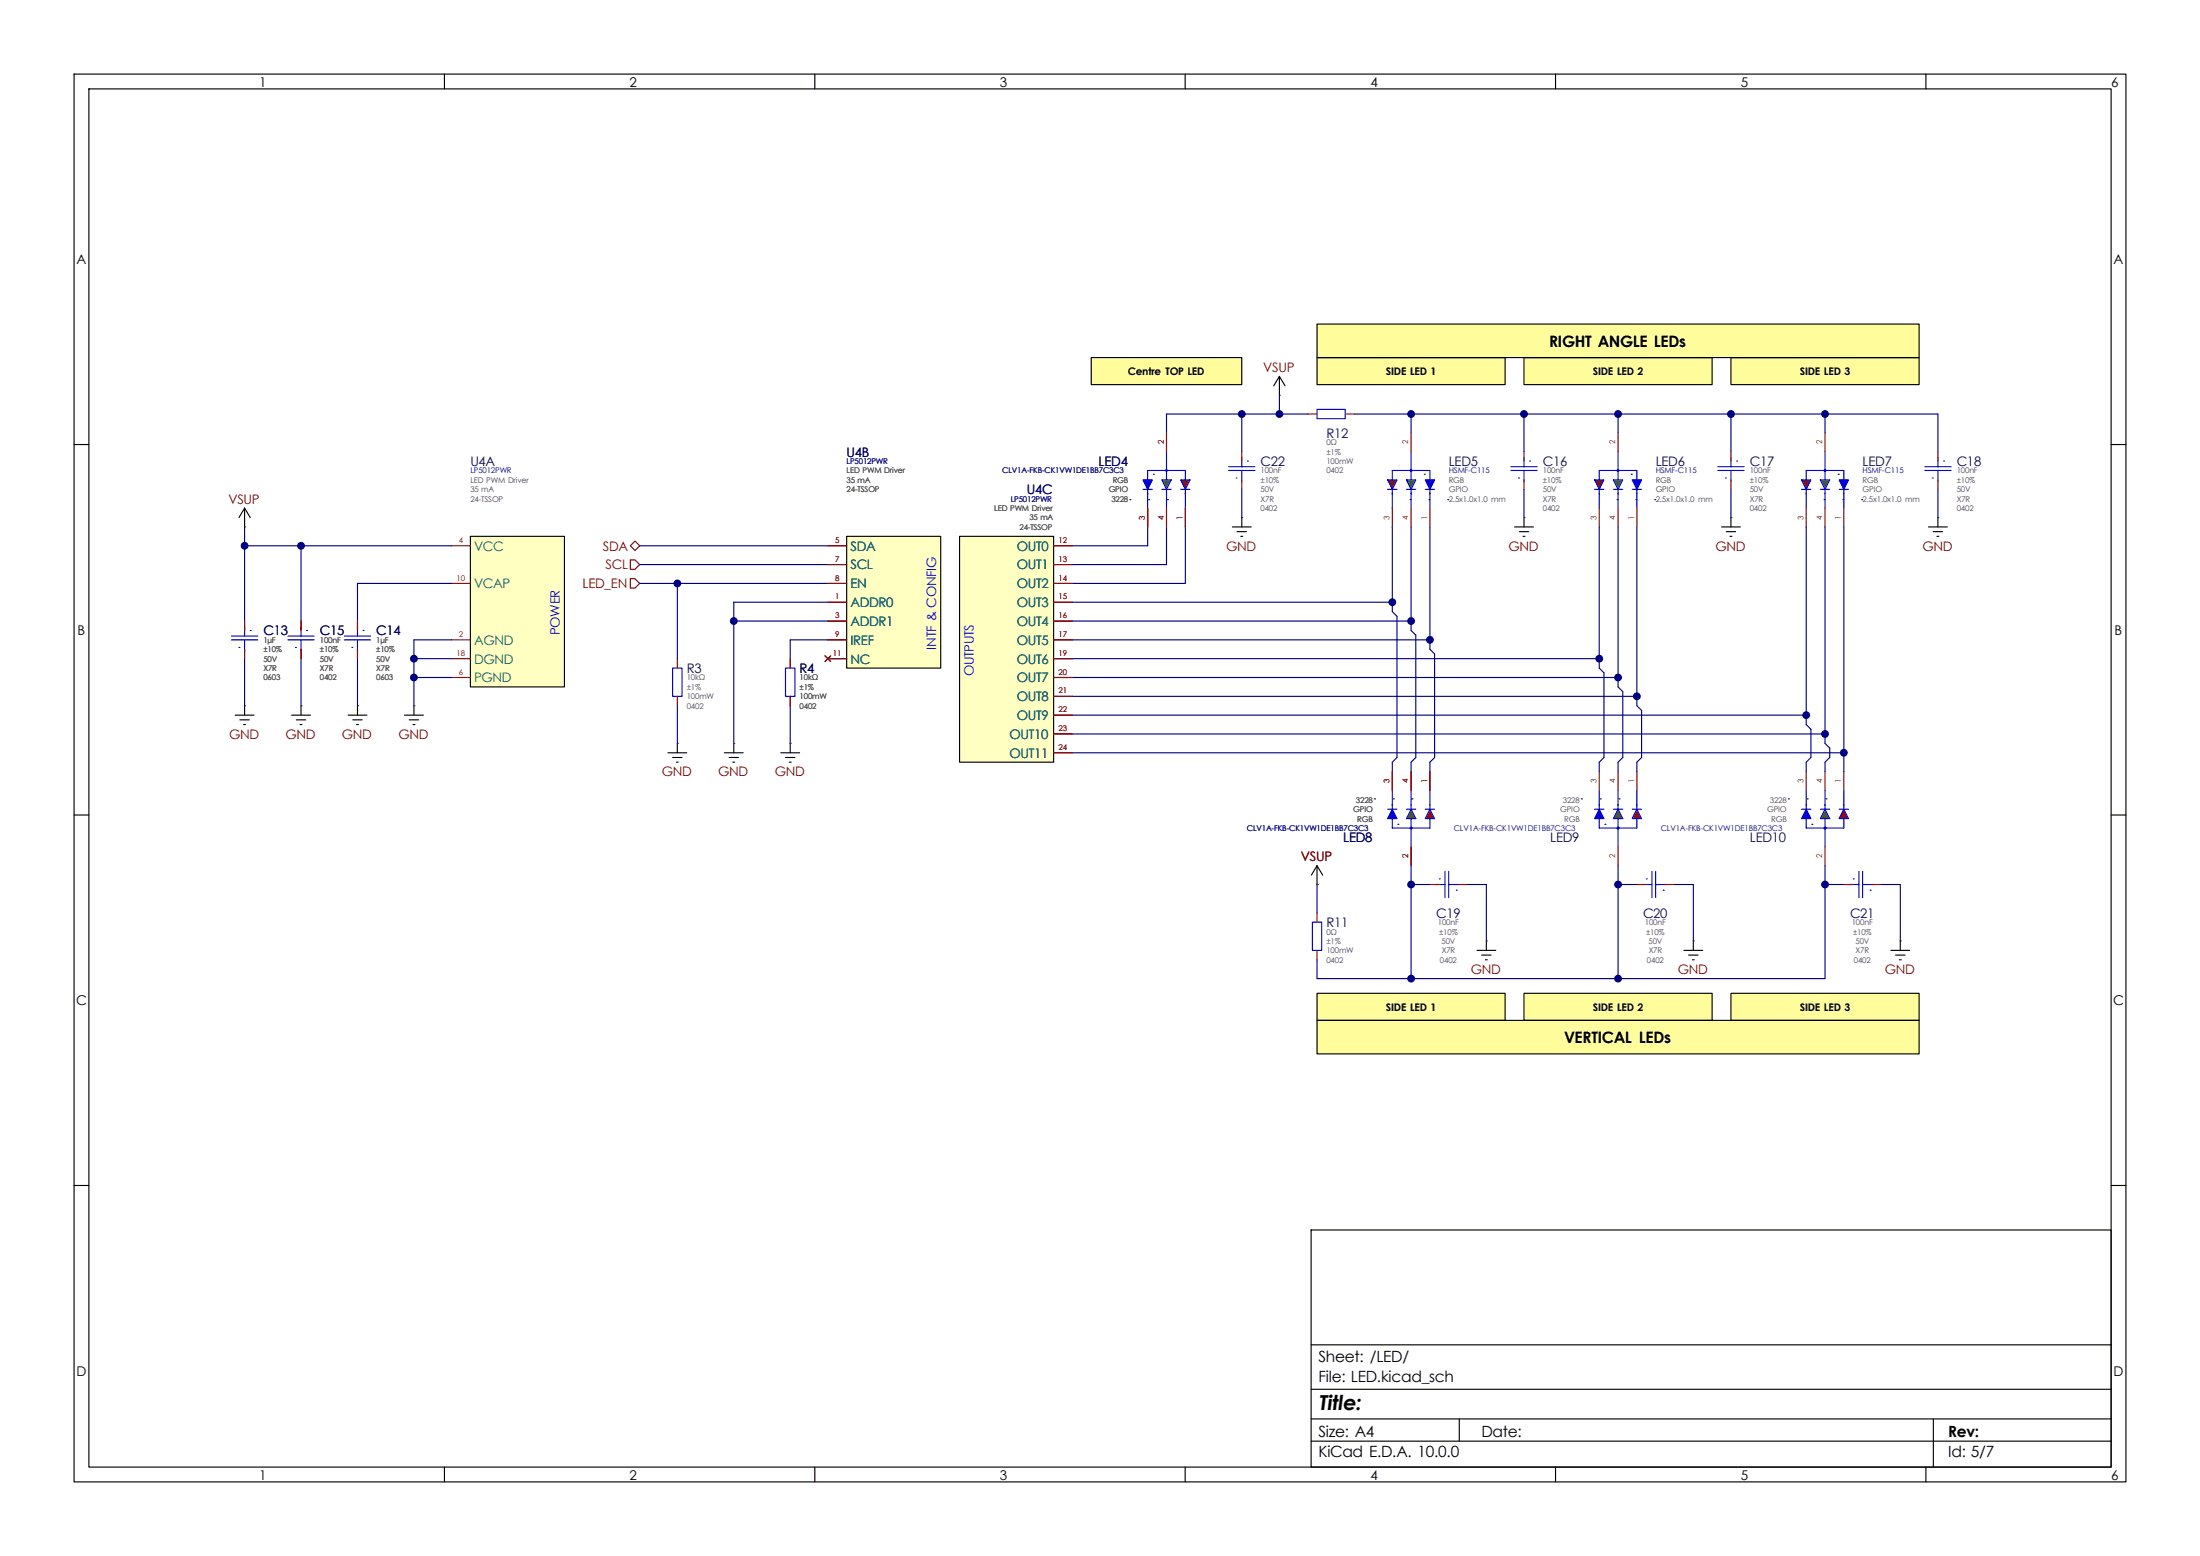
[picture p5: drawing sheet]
<svg xmlns="http://www.w3.org/2000/svg" width="297mm" height="210mm" viewBox="0 0 297 210" stroke-linecap="round" stroke-linejoin="round" font-family="sans-serif">
<path d="M0 0h297v210h-297z" fill="#fff" stroke="#fff" stroke-width=".14"/>
<g fill="none" stroke="#000" stroke-width=".15">
<path d="M10 10h277v190h-277zM12 12h273v186h-273zM60 10v2M110 10v2M160 10v2M210 10v2M260 10v2M10 60h2M285 60h2M10 110h2M285 110h2M10 160h2"/>
<path d="M177 166h108v32h-108zM285 160h2M60 198v2M110 198v2M160 198v2M177 194.5h108M177 191.5h108M177 187.5h108M177 181.5h108M197 191.5v3M210 198v2M260 198v2"/>
<path d="M261 191.5v6.5"/>
</g>
<g fill="#fffc9c">
<path d="M205.7 134.1h25.4v3.6h-25.4z"/>
<path d="M233.7 134.1h25.4v3.6h-25.4z"/>
<path d="M177.8 134.1h25.4v3.6h-25.4z"/>
<path d="M177.8 137.7h81.3v4.5h-81.3z"/>
<path d="M147.3 48.3h20.3v3.6h-20.3z"/>
<path d="M233.7 48.3h25.4v3.6h-25.4z"/>
<path d="M205.7 48.3h25.4v3.6h-25.4z"/>
<path d="M177.8 43.7h81.3v4.6h-81.3z"/>
<path d="M177.8 48.3h25.4v3.6h-25.4z"/>
</g>
<path d="M187.3 64.8h1.3l-.6 1.2z" fill="#c20000"/>
<path d="M189.9 64.8h1.2l-.6 1.2z" fill="#00c200"/>
<g fill="none" stroke="#00f" stroke-width=".15">
<path d="M187.3 64.8h1.3l-.6 1.2zM187.3 66h1.3M188 64.8v-1.3h5v1.3M188 65.9v2.7M189.9 64.8h1.2l-.6 1.2zM189.9 66h1.2M190.5 61v3.8M190.5 65.9v2.7M192.4 66h1.3M193 65.9v2.7"/>
<circle cx="190.5" cy="63.5" r=".13"/>
</g>
<path d="M190.4 67.4h.1M192.3 64h.1M192.9 67.4h.1M195.5 67.4h.1" fill="none" stroke="#000" stroke-width=".15"/>
<path d="M192.4 64.8h1.3l-.7 1.2z" fill="#00f" stroke="#00f" stroke-width=".15"/>
<path d="M190.5 58.4v2.6M188 68.6v2.5M190.5 68.6v2.5M193 68.6v2.5" fill="none" stroke="#840000" stroke-width=".15"/>
<path d="M215.3 64.8h1.2l-.6 1.2z" fill="#c20000"/>
<path d="M217.8 64.8h1.3l-.7 1.2z" fill="#00c200"/>
<g fill="none" stroke="#00f" stroke-width=".15">
<path d="M215.3 64.8h1.2l-.6 1.2zM215.3 66h1.2M215.9 64.8v-1.3h5.1v1.3M215.9 65.9v2.7M217.8 64.8h1.3l-.7 1.2zM217.8 66h1.3M218.4 61v3.8M218.4 65.9v2.7M220.3 66h1.3M221 65.9v2.7"/>
<circle cx="218.4" cy="63.5" r=".13"/>
</g>
<path d="M218.3 67.4h.1M220.2 64h.1M220.9 67.4h.1M223.4 67.4h.1M232.4 71.1h2.5M233 71.8h1.3M233.6 72.4h.2M233.7 69.9v1.2M227.3 128.3h2.6M228 128.9h1.2M228.5 129.5h.2M228.6 127v1.3" fill="none" stroke="#000" stroke-width=".15"/>
<path d="M220.3 64.8h1.3l-.6 1.2z" fill="#00f" stroke="#00f" stroke-width=".15"/>
<path d="M218.4 58.4v2.6M215.9 68.6v2.5M218.4 68.6v2.5M221 68.6v2.5M233.7 69.9h.1M228.6 127h.1" fill="none" stroke="#840000" stroke-width=".15"/>
<path d="M243.2 64.8h1.3l-.7 1.2z" fill="#c20000"/>
<path d="M245.7 64.8h1.3l-.6 1.2z" fill="#00c200"/>
<g fill="none" stroke="#00f" stroke-width=".15">
<path d="M243.2 64.8h1.3l-.7 1.2zM243.2 66h1.3M243.8 64.8v-1.3h5.1v1.3M243.8 65.9v2.7M245.7 64.8h1.3l-.6 1.2zM245.7 66h1.3M246.4 61v3.8M246.4 65.9v2.7M248.3 66h1.3M248.9 65.9v2.7"/>
<circle cx="246.4" cy="63.5" r=".13"/>
</g>
<path d="M246.3 67.4h.1M248.2 64h.1M248.8 67.4h.1M251.3 67.4h.1" fill="none" stroke="#000" stroke-width=".15"/>
<path d="M248.3 64.8h1.3l-.7 1.2z" fill="#00f" stroke="#00f" stroke-width=".15"/>
<path d="M246.4 58.4v2.6M243.8 68.6v2.5M246.4 68.6v2.5M248.9 68.6v2.5" fill="none" stroke="#840000" stroke-width=".15"/>
<path d="M177.2 124.5h1.2v3.8h-1.2z" fill="#fff"/>
<g fill="none" stroke="#00f" stroke-width=".15">
<path d="M231.9 63h3.6M231.9 63.5h3.6M232.9 64.5h.1M233.7 61.7v1.3M233.7 63.5v1.5M234.4 62.2h.1M193.8 119.4h1.3M194.3 118.6h.1M195.1 117.6v3.6M195.6 117.6v3.6M195.6 119.4h1.5M177.2 124.5h1.2v3.8h-1.2z"/>
<path d="M196.6 120.1h.1"/>
</g>
<path d="M167.6 69.9h.1M233.7 61v1.2M233.7 64.8v1.2M177.8 119.4h.1M193 119.4h1.3M196.8 119.4h1.3M177.8 123.2v1.3M177.8 128.3v1.2M200.7 127h.1" fill="none" stroke="#840000" stroke-width=".15"/>
<path d="M166.4 71.1h2.5M167 71.8h1.3M167.5 72.4h.3M167.6 69.9v1.2M177.8 116.8l-.8 1.3M177.8 116.8l.8 1.3M177.8 116.8v2.6M199.4 128.3h2.5M200 128.9h1.3M200.5 129.5h.3M200.7 127v1.3" fill="none" stroke="#000" stroke-width=".15"/>
<path d="M248.9 109.2l.7 1.3h-1.3z" fill="#c20000"/>
<path d="M246.4 109.2l.6 1.3h-1.3z" fill="#00c200"/>
<g fill="none" stroke="#00f" stroke-width=".15">
<path d="M243.2 109.2h1.3M243.8 110.5v1.3h5.1v-1.3M243.8 106.7v2.6M245.7 109.2h1.3M246.4 109.2l.6 1.3h-1.3zM246.4 106.7v2.6M246.4 110.5v3.8M248.3 109.2h1.3M248.9 109.2l.7 1.3h-1.3zM248.9 106.7v2.6"/>
<circle cx="246.4" cy="111.8" r=".13"/>
</g>
<path d="M241.4 107.8h.1M244 107.8h.1M244.6 111.3h.1M246.5 107.8h.1" fill="none" stroke="#000" stroke-width=".15"/>
<path d="M243.8 109.2l.7 1.3h-1.3z" fill="#00f" stroke="#00f" stroke-width=".15"/>
<path d="M243.8 104.1v2.6M246.4 104.1v2.6M246.4 114.3v2.5M248.9 104.1v2.6" fill="none" stroke="#840000" stroke-width=".15"/>
<path d="M106 90.2h1.3v3.8h-1.3z" fill="#fff"/>
<path d="M106 90.2h1.3v3.8h-1.3z" fill="none" stroke="#00f" stroke-width=".15"/>
<path d="M106.7 88.9v1.3M106.7 94v1.3" fill="none" stroke="#840000" stroke-width=".15"/>
<path d="M129.5 72.4h12.7v30.5h-12.7z" fill="#ffffc2"/>
<path d="M129.5 72.4h12.7v30.5h-12.7z" fill="none" stroke="#000" stroke-width=".15"/>
<path d="M142.2 73.7h2.6M142.2 76.2h2.6M142.2 78.7h2.6M142.2 81.3h2.6M142.2 83.8h2.6M142.2 86.4h2.6M142.2 88.9h2.6M142.2 91.4h2.6M142.2 94h2.6M142.2 96.5h2.6M142.2 99.1h2.6M142.2 101.6h2.6" fill="none" stroke="#840000" stroke-width=".15"/>
<path d="M114.3 72.4h12.7v17.8h-12.7z" fill="#ffffc2"/>
<path d="M114.3 72.4h12.7v17.8h-12.7z" fill="none" stroke="#000" stroke-width=".15"/>
<path d="M111.8 73.7h2.5M111.8 76.2h2.5M111.8 78.7h2.5M111.4 88.5l.7 .8M111.8 81.3h2.5M111.8 83.8h2.5M111.8 86.4h2.5M111.8 88.9h2.5M112.1 88.5l-.7 .8" fill="none" stroke="#840000" stroke-width=".15"/>
<path d="M193 109.2l.7 1.3h-1.3z" fill="#c20000"/>
<path d="M190.5 109.2l.6 1.3h-1.2z" fill="#00c200"/>
<g fill="none" stroke="#00f" stroke-width=".15">
<path d="M187.3 109.2h1.3M188 110.5v1.3h5v-1.3M188 106.7v2.6M189.9 109.2h1.2M190.5 109.2l.6 1.3h-1.2zM190.5 106.7v2.6M190.5 110.5v3.8M192.4 109.2h1.3M193 109.2l.7 1.3h-1.3zM193 106.7v2.6M249.7 119.4h1.3M250.2 118.6h.1"/>
<path d="M251 117.6v3.6M251.5 117.6v3.6M251.5 119.4h1.5M252.5 120.1h.1"/>
<circle cx="190.5" cy="111.8" r=".13"/>
</g>
<g fill="none" stroke="#000" stroke-width=".15">
<path d="M90.2 101.6h2.5M90.8 102.2h1.3M91.3 102.9h.3M91.4 100.3v1.3M97.8 101.6h2.5M98.4 102.2h1.3M98.9 102.9h.3M99.1 100.3v1.3M105.4 101.6h2.5M106 102.2h1.3M106.6 102.9h.2M106.7 100.3v1.3"/>
<path d="M185.5 107.8h.1M188.1 107.8h.1M188.7 111.3h.1M190.6 107.8h.1"/>
</g>
<path d="M188 109.2l.6 1.3h-1.3z" fill="#00f" stroke="#00f" stroke-width=".15"/>
<path d="M91.4 100.3h.1M99.1 100.3h.1M106.7 100.3h.1M188 104.1v2.6M190.5 104.1v2.6M190.5 114.3v2.5M193 104.1v2.6M248.9 119.4h1.3M252.7 119.4h1.3" fill="none" stroke="#840000" stroke-width=".15"/>
<path d="M90.8 90.2h1.3v3.8h-1.3z" fill="#fff"/>
<path d="M90.8 90.2h1.3v3.8h-1.3z" fill="none" stroke="#00f" stroke-width=".15"/>
<path d="M91.4 88.9v1.3M91.4 94v1.3" fill="none" stroke="#840000" stroke-width=".15"/>
<path d="M221 109.2l.6 1.3h-1.3z" fill="#c20000"/>
<path d="M218.4 109.2l.7 1.3h-1.3z" fill="#00c200"/>
<g fill="none" stroke="#00f" stroke-width=".15">
<path d="M259.8 63h3.6M259.8 63.5h3.6M260.9 64.5h.1M261.6 61.7v1.3M261.6 63.5v1.5M262.4 62.2h.1M215.3 109.2h1.2M215.9 110.5v1.3h5.1v-1.3M215.9 106.7v2.6M217.8 109.2h1.3M218.4 109.2l.7 1.3h-1.3zM218.4 106.7v2.6"/>
<path d="M218.4 110.5v3.8M220.3 109.2h1.3M221 109.2l.6 1.3h-1.3zM221 106.7v2.6"/>
<circle cx="218.4" cy="111.8" r=".13"/>
</g>
<path d="M260.3 71.1h2.6M261 71.8h1.3M261.5 72.4h.2M261.6 69.9v1.2M213.5 107.8h.1M216 107.8h.1M216.7 111.3h.1M218.6 107.8h.1" fill="none" stroke="#000" stroke-width=".15"/>
<path d="M215.9 109.2l.6 1.3h-1.2z" fill="#00f" stroke="#00f" stroke-width=".15"/>
<path d="M261.6 69.9h.1M261.6 61v1.2M261.6 64.8v1.2M215.9 104.1v2.6M218.4 104.1v2.6M218.4 114.3v2.5M221 104.1v2.6" fill="none" stroke="#840000" stroke-width=".15"/>
<path d="M63.5 72.4h12.7v20.3h-12.7z" fill="#ffffc2"/>
<path d="M172.7 50.8l-.7 1.3M172.7 50.8l.8 1.3M172.7 50.8v2.5M63.5 72.4h12.7v20.3h-12.7zM54.6 96.5h2.5M55.2 97.2h1.3M55.8 97.8h.2M55.9 95.3v1.2M255.3 128.3h2.5M255.9 128.9h1.3M256.4 129.5h.3M256.5 127v1.3" fill="none" stroke="#000" stroke-width=".15"/>
<path d="M172.7 53.3h.1M61 73.7h2.5M61 78.7h2.5M55.9 95.3h.1M61 86.4h2.5M61 91.4h2.5M61 88.9h2.5M256.5 127h.1" fill="none" stroke="#840000" stroke-width=".15"/>
<path d="M159.4 64.8h1.3l-.7 1.2z" fill="#c20000"/>
<path d="M156.8 64.8h1.3l-.6 1.2z" fill="#00c200"/>
<g fill="none" stroke="#00f" stroke-width=".15">
<path d="M154.3 66h1.3M154.9 64.8v-1.3h5.1v1.3M154.9 65.9v2.7M156.8 64.8h1.3l-.6 1.2zM156.8 66h1.3M157.5 61v3.8M157.5 65.9v2.7M159.4 64.8h1.3l-.7 1.2zM159.4 66h1.3M160 65.9v2.7M165.9 63.5h3.5M165.9 63h3.5"/>
<path d="M166.9 64.5h.1M167.6 61.7v1.3M167.6 63.5v1.5M168.4 62.2h.1"/>
<circle cx="157.5" cy="63.5" r=".13"/>
</g>
<path d="M152.5 67.4h.1M155.1 67.4h.1M155.7 64h.1M157.6 67.4h.1" fill="none" stroke="#000" stroke-width=".15"/>
<path d="M154.3 64.8h1.3l-.7 1.2z" fill="#00f" stroke="#00f" stroke-width=".15"/>
<path d="M157.5 58.4v2.6M154.9 68.6v2.5M157.5 68.6v2.5M160 68.6v2.5M167.6 61v1.2M167.6 64.8v1.2" fill="none" stroke="#840000" stroke-width=".15"/>
<path d="M177.8 55.2h3.8v1.3h-3.8z" fill="#fff"/>
<g fill="none" stroke="#00f" stroke-width=".15">
<path d="M177.8 55.2h3.8v1.3h-3.8zM204 63h3.5M204 63.5h3.5M205 64.5h.1M205.7 61.7v1.3M205.7 63.5v1.5M206.5 62.2h.1M31.2 85.9h3.6M31.2 86.4h3.6M32.3 87.4h.1M33 84.6v1.3M33 86.4v1.5"/>
<path d="M33.8 85.1h.1M38.9 85.9h3.5M38.9 86.4h3.5M39.9 87.4h.1M40.6 84.6v1.3M40.6 86.4v1.5M41.4 85.1h.1M46.5 85.9h3.5M46.5 86.4h3.5M47.5 87.4h.1M48.3 84.6v1.3M48.3 86.4v1.5"/>
<path d="M49 85.1h.1M221.7 119.4h1.3M222.2 118.6h.1M223 117.6v3.6M223.5 117.6v3.6M223.5 119.4h1.5M224.5 120.1h.1"/>
</g>
<g fill="none" stroke="#840000" stroke-width=".15">
<path d="M157.5 58.4v2.6M176.5 55.9h1.3M181.6 55.9h1.3M33 71.1h.1M85.1 75.6h.6l.7 .6-.7 .6h-.6zM85.1 78.1h.6l.7 .6-.7 .7h-.6zM85.1 73.7l.6-.7 .7 .7-.7 .6zM111.8 73.7h2.5M111.8 76.2h2.5M111.8 78.7h2.5M142.2 73.7h2.6M142.2 76.2h2.6"/>
<path d="M142.2 78.7h2.6M154.9 68.6v2.5M157.5 68.6v2.5M160 68.6v2.5M205.7 69.9h.1M205.7 61v1.2M205.7 64.8v1.2M33 95.3h.1M33 83.8v1.3M33 87.6v1.3M40.6 95.3h.1M40.6 83.8v1.3"/>
<path d="M40.6 87.6v1.3M48.3 95.3h.1M48.3 83.8v1.3M48.3 87.6v1.3M106.7 88.9v1.3M106.7 94v1.3M111.4 88.5l.7 .8M111.8 81.3h2.5M111.8 83.8h2.5M111.8 86.4h2.5M111.8 88.9h2.5M112.1 88.5l-.7 .8"/>
<path d="M142.2 81.3h2.6M142.2 83.8h2.6M142.2 86.4h2.6M142.2 88.9h2.6M142.2 91.4h2.6M142.2 94h2.6M142.2 96.5h2.6M142.2 99.1h2.6M142.2 101.6h2.6M177.8 119.4h.1M188 104.1v2.6M190.5 104.1v2.6"/>
<path d="M190.5 114.3v2.5M193 104.1v2.6M221 119.4h1.2M224.8 119.4h1.3"/>
</g>
<g fill="none" stroke="#000" stroke-width=".15">
<path d="M147.3 48.3h20.3v3.6h-20.3zM177.8 43.7h81.3v4.6h-81.3zM177.8 48.3h25.4v3.6h-25.4zM205.7 48.3h25.4v3.6h-25.4zM233.7 48.3h25.4v3.6h-25.4zM33 68.6v2.5M33 68.6l-.7 1.3M33 68.6l.8 1.3M204.5 71.1h2.5M205.1 71.8h1.3M205.6 72.4h.3M205.7 69.9v1.2"/>
<path d="M31.7 96.5h2.6M32.4 97.2h1.3M32.9 97.8h.2M33 95.3v1.2M39.4 96.5h2.5M40 97.2h1.3M40.5 97.8h.3M40.6 95.3v1.2M47 96.5h2.5M47.6 97.2h1.3M48.1 97.8h.3M48.3 95.3v1.2"/>
<path d="M177.8 134.1h25.4v3.6h-25.4zM177.8 137.7h81.3v4.5h-81.3zM205.7 134.1h25.4v3.6h-25.4zM233.7 134.1h25.4v3.6h-25.4z"/>
</g>
<g fill="none" stroke="#000084" stroke-width=".15">
<path d="M167.6 55.9v5.1M172.7 53.3v2.6M176.5 55.9h-19v2.5M182.9 55.9h78.7v5.1M190.5 55.9v2.5M205.7 55.9v5.1M218.4 55.9v2.5M233.7 55.9v5.1M246.4 55.9v2.5M33 73.7h28M33 71.1v12.7M40.6 73.7v10.1"/>
<path d="M61 78.7h-12.7v5.1M86.4 76.2h25.4M86.4 78.7h25.4M86.4 73.7h25.4M91.4 78.7v10.2M154.9 71.1v2.6h-10.1M157.5 71.1v5.1h-12.7M160 71.1v7.6h-15.2M167.6 66v3.9M188 71.1v11.5l.6 .6v19l-.6 .7v1.2M190.5 71.1v14l.6 .6v16.5l-.6 .7v1.2M193 71.1v16.5l.7 .7v13.9l-.7 .7v1.2"/>
<path d="M205.7 66v3.9M215.9 71.1v19.1l.6 .6v11.4l-.6 .7v1.2M218.4 71.1v21.6l.7 .6v8.9l-.7 .7v1.2M221 71.1v24.2l.6 .6v6.3l-.6 .7v1.2M233.7 66v3.9M243.8 71.1v26.7l.7 .6v3.8l-.7 .7v1.2M246.4 71.1v29.2l.6 .7v1.2l-.6 .7v1.2M248.9 71.1v33M261.6 66v3.9M33 88.9v6.4M40.6 88.9v6.4M48.3 88.9v6.4"/>
<path d="M55.9 91.4h5.1M55.9 88.9h5.1M61 86.4h-5.1v8.9M91.4 95.3v5M99.1 83.8h12.7M106.7 95.3v5M111.8 86.4h-5.1v2.5M111.8 81.3h-12.7v19M144.8 83.8h45.7M144.8 86.4h48.2M144.8 81.3h43.2M144.8 91.4h73.6"/>
<path d="M144.8 96.5h99M144.8 99.1h101.6M144.8 94h76.2M144.8 88.9h71.1M144.8 101.6h104.1M177.8 119.4v3.8M190.5 119.4h2.5M190.5 116.8v15.3M198.1 119.4h2.6v7.6M218.4 119.4h2.6M218.4 116.8v15.3M226.1 119.4h2.5v7.6"/>
<path d="M246.4 119.4h2.5M246.4 116.8v15.3h-68.6v-2.6M254 119.4h2.5v7.6"/>
</g>
<g fill="#000084" stroke="#000084" stroke-width=".14">
<circle cx="193" cy="86.4" r=".46"/>
<circle cx="215.9" cy="88.9" r=".46"/>
<circle cx="188" cy="81.3" r=".46"/>
<circle cx="190.5" cy="83.8" r=".46"/>
<circle cx="99.1" cy="83.8" r=".46"/>
<circle cx="91.4" cy="78.7" r=".46"/>
<circle cx="218.4" cy="132.1" r=".46"/>
<circle cx="190.5" cy="132.1" r=".46"/>
<circle cx="218.4" cy="119.4" r=".46"/>
<circle cx="190.5" cy="119.4" r=".46"/>
<circle cx="190.5" cy="55.9" r=".46"/>
<circle cx="205.7" cy="55.9" r=".46"/>
<circle cx="218.4" cy="55.9" r=".46"/>
<circle cx="233.7" cy="55.9" r=".46"/>
<circle cx="246.4" cy="55.9" r=".46"/>
<circle cx="218.4" cy="91.4" r=".46"/>
<circle cx="221" cy="94" r=".46"/>
<circle cx="246.4" cy="99.1" r=".46"/>
<circle cx="243.8" cy="96.5" r=".46"/>
<circle cx="248.9" cy="101.6" r=".46"/>
<circle cx="246.4" cy="119.4" r=".46"/>
<circle cx="167.6" cy="55.9" r=".46"/>
<circle cx="172.7" cy="55.9" r=".46"/>
<circle cx="55.9" cy="88.9" r=".46"/>
<circle cx="55.9" cy="91.4" r=".46"/>
<circle cx="40.6" cy="73.7" r=".46"/>
<circle cx="33" cy="73.7" r=".46"/>
</g>
<text font-size="2.8" x="178" y="190.3">Title:</text>
<g font-size="2.1">
<text x="209.1" y="46.8">RIGHT ANGLE LEDs</text>
<text x="211.1" y="140.8">VERTICAL LEDs</text>
<text x="178" y="183.8">Sheet: /LED/</text>
<text x="178" y="186.5">File: LED.kicad_sch</text>
<text x="178" y="196.7">KiCad E.D.A. 10.0.0</text>
<text x="178" y="193.9">Size: A4</text>
<text x="200" y="193.9">Date:</text>
<text x="263" y="193.9">Rev:</text>
<text x="263" y="196.7">Id: 5/7</text>
</g>
<g font-size="1.8">
<text x="35" y="11.7">1</text>
<text x="85" y="11.7">2</text>
<text x="135" y="11.7">3</text>
<text x="185" y="11.7">4</text>
<text x="235" y="11.7">5</text>
<text x="285" y="11.7">6</text>
<text x="10.3" y="35.7">A</text>
<text x="285.3" y="35.7">A</text>
<text x="10.5" y="85.7">B</text>
<text x="285.5" y="85.7">B</text>
<text x="10.3" y="135.7">C</text>
<text x="285.3" y="135.7">C</text>
<text x="10.3" y="185.7">D</text>
<text x="285.3" y="185.7">D</text>
<text x="35" y="199.7">1</text>
<text x="85" y="199.7">2</text>
<text x="135" y="199.7">3</text>
<text x="185" y="199.7">4</text>
<text x="235" y="199.7">5</text>
<text x="285" y="199.7">6</text>
</g>
<g font-size="1.8" fill="#840000">
<text x="170.5" y="50.2">VSUP</text>
<text x="30.8" y="68">VSUP</text>
<text x="81.4" y="74.3">SDA</text>
<text x="81.7" y="76.9">SCL</text>
<text x="165.5" y="74.3">GND</text>
<text x="203.6" y="74.3">GND</text>
<text x="231.6" y="74.3">GND</text>
<text x="259.5" y="74.3">GND</text>
<text x="78.6" y="79.4">LED_EN</text>
<text x="30.9" y="99.7">GND</text>
<text x="38.5" y="99.7">GND</text>
<text x="46.2" y="99.7">GND</text>
<text x="53.8" y="99.7">GND</text>
<text x="89.3" y="104.8">GND</text>
<text x="97" y="104.8">GND</text>
<text x="104.6" y="104.8">GND</text>
<text x="175.6" y="116.2">VSUP</text>
<text x="198.6" y="131.5">GND</text>
<text x="226.5" y="131.5">GND</text>
<text x="254.4" y="131.5">GND</text>
</g>
<g font-size="1.8" fill="#000048">
<text x="179.1" y="59.1">R12</text>
<text x="63.5" y="62.9">U4A</text>
<text x="114.3" y="61.6">U4B</text>
<text x="148.3" y="62.9">LED4</text>
<text x="170.2" y="62.9">C22</text>
<text x="195.6" y="62.9">LED5</text>
<text x="208.3" y="62.9">C16</text>
<text x="223.5" y="62.9">LED6</text>
<text x="236.2" y="62.9">C17</text>
<text x="251.5" y="62.9">LED7</text>
<text x="264.2" y="62.9">C18</text>
<text x="138.6" y="66.7">U4C</text>
<text x="35.6" y="85.8">C13</text>
<text x="43.2" y="85.8">C15</text>
<text x="50.8" y="85.8">C14</text>
<text x="92.7" y="90.8">R3</text>
<text x="107.9" y="90.8">R4</text>
<text x="181.3" y="113.7">LED8</text>
<text x="209.3" y="113.7">LED9</text>
<text x="236.2" y="113.7">LED10</text>
<text x="179.1" y="125.1">R11</text>
<text x="193.9" y="123.9">C19</text>
<text x="221.8" y="123.9">C20</text>
<text x="249.8" y="123.9">C21</text>
</g>
<g font-size="1.8" fill="#006464">
<text x="64" y="74.3">VCC</text>
<text x="114.8" y="74.3">SDA</text>
<text x="114.8" y="76.9">SCL</text>
<text x="137.3" y="74.3">OUT0</text>
<text x="137.3" y="76.9">OUT1</text>
<text x="64" y="79.4">VCAP</text>
<text x="114.8" y="81.9">ADDR0</text>
<text x="114.8" y="79.4">EN</text>
<text x="137.3" y="79.4">OUT2</text>
<text x="137.3" y="81.9">OUT3</text>
<text x="64" y="87">AGND</text>
<text x="64" y="89.6">DGND</text>
<text x="114.8" y="84.5">ADDR1</text>
<text x="114.8" y="87">IREF</text>
<text x="114.8" y="89.6">NC</text>
<text x="137.3" y="84.5">OUT4</text>
<text x="137.3" y="87">OUT5</text>
<text x="137.3" y="89.6">OUT6</text>
<text x="64" y="92.1">PGND</text>
<text x="137.3" y="92.1">OUT7</text>
<text x="137.3" y="94.6">OUT8</text>
<text x="136.3" y="99.7">OUT10</text>
<text x="137.3" y="97.2">OUT9</text>
<text x="136.3" y="102.3">OUT11</text>
</g>
<g font-size="1.8" fill="#00f">
<text x="75.6" y="85.7" transform="rotate(-90 75.6 85.7)">POWER</text>
<text x="126.4" y="87.7" transform="rotate(-90 126.4 87.7)">INTF &amp; CONFIG</text>
<text x="131.5" y="91.3" transform="rotate(-90 131.5 91.3)">OUTPUTS</text>
</g>
<g font-size="1.4">
<text x="152.3" y="50.6">Centre TOP LED</text>
<text x="187.1" y="50.6">SIDE LED 1</text>
<text x="215" y="50.6">SIDE LED 2</text>
<text x="243" y="50.6">SIDE LED 3</text>
<text x="187.1" y="136.4">SIDE LED 1</text>
<text x="215" y="136.4">SIDE LED 2</text>
<text x="243" y="136.4">SIDE LED 3</text>
</g>
<g font-size="1.1" fill="#a90000">
<text x="157.1" y="60" transform="rotate(-90 157.1 60)">2</text>
<text x="190.1" y="60" transform="rotate(-90 190.1 60)">2</text>
<text x="218.1" y="60" transform="rotate(-90 218.1 60)">2</text>
<text x="246" y="60" transform="rotate(-90 246 60)">2</text>
<text x="154.6" y="70.1" transform="rotate(-90 154.6 70.1)">3</text>
<text x="157.1" y="70.1" transform="rotate(-90 157.1 70.1)">4</text>
<text x="159.6" y="70.1" transform="rotate(-90 159.6 70.1)">1</text>
<text x="187.6" y="70.1" transform="rotate(-90 187.6 70.1)">3</text>
<text x="190.1" y="70.1" transform="rotate(-90 190.1 70.1)">4</text>
<text x="192.7" y="70.1" transform="rotate(-90 192.7 70.1)">1</text>
<text x="215.5" y="70.1" transform="rotate(-90 215.5 70.1)">3</text>
<text x="218.1" y="70.1" transform="rotate(-90 218.1 70.1)">4</text>
<text x="220.6" y="70.1" transform="rotate(-90 220.6 70.1)">1</text>
<text x="243.5" y="70.1" transform="rotate(-90 243.5 70.1)">3</text>
<text x="246" y="70.1" transform="rotate(-90 246 70.1)">4</text>
<text x="248.5" y="70.1" transform="rotate(-90 248.5 70.1)">1</text>
<text x="61.9" y="73.3">4</text>
<text x="112.7" y="73.3">5</text>
<text x="112.7" y="75.8">7</text>
<text x="142.9" y="73.3">12</text>
<text x="142.9" y="75.8">13</text>
<text x="61.6" y="78.4">10</text>
<text x="112.7" y="80.9">1</text>
<text x="112.7" y="83.4">3</text>
<text x="112.7" y="78.4">8</text>
<text x="142.9" y="78.4">14</text>
<text x="142.9" y="80.9">15</text>
<text x="142.9" y="83.4">16</text>
<text x="61.6" y="88.5">18</text>
<text x="61.9" y="86">2</text>
<text x="112.4" y="88.5">11</text>
<text x="112.7" y="86">9</text>
<text x="142.9" y="86">17</text>
<text x="142.9" y="88.5">19</text>
<text x="61.9" y="91.1">6</text>
<text x="142.9" y="91.1">20</text>
<text x="142.9" y="93.6">21</text>
<text x="142.9" y="96.1">22</text>
<text x="142.9" y="98.7">23</text>
<text x="142.9" y="101.2">24</text>
<text x="187.6" y="105.7" transform="rotate(-90 187.6 105.7)">3</text>
<text x="190.1" y="105.7" transform="rotate(-90 190.1 105.7)">4</text>
<text x="192.7" y="105.7" transform="rotate(-90 192.7 105.7)">1</text>
<text x="215.5" y="105.7" transform="rotate(-90 215.5 105.7)">3</text>
<text x="218.1" y="105.7" transform="rotate(-90 218.1 105.7)">4</text>
<text x="220.6" y="105.7" transform="rotate(-90 220.6 105.7)">1</text>
<text x="243.5" y="105.7" transform="rotate(-90 243.5 105.7)">3</text>
<text x="246" y="105.7" transform="rotate(-90 246 105.7)">4</text>
<text x="248.5" y="105.7" transform="rotate(-90 248.5 105.7)">1</text>
<text x="190.1" y="115.9" transform="rotate(-90 190.1 115.9)">2</text>
<text x="218.1" y="115.9" transform="rotate(-90 218.1 115.9)">2</text>
<text x="246" y="115.9" transform="rotate(-90 246 115.9)">2</text>
</g>
<g font-size="1.1" fill="#000084">
<text x="63.5" y="63.9">LP5012PWR</text>
<text x="114.3" y="62.6">LP5012PWR</text>
<text x="135.3" y="63.9">CLV1A-FKB-CK1VW1DE1BB7C3C3</text>
<text x="195.6" y="63.9">HSMF-C115</text>
<text x="223.5" y="63.9">HSMF-C115</text>
<text x="251.5" y="63.9">HSMF-C115</text>
<text x="136.5" y="67.7">LP5012PWR</text>
<text x="168.3" y="112.2">CLV1A-FKB-CK1VW1DE1BB7C3C3</text>
<text x="196.3" y="112.2">CLV1A-FKB-CK1VW1DE1BB7C3C3</text>
<text x="224.2" y="112.2">CLV1A-FKB-CK1VW1DE1BB7C3C3</text>
</g>
<g font-size="1.1" fill="#484848">
<text x="63.5" y="65.2">LED PWM Driver</text>
<text x="114.3" y="63.9">LED PWM Driver</text>
<text x="114.3" y="65.2">35 mA</text>
<text x="150.2" y="65.2">RGB</text>
<text x="170.2" y="63.9">100nF</text>
<text x="170.2" y="65.2">±10%</text>
<text x="179.1" y="60.1">0Ω</text>
<text x="179.1" y="61.4">±1%</text>
<text x="179.1" y="63.9">0402</text>
<text x="179.1" y="62.6">100mW</text>
<text x="195.6" y="65.2">RGB</text>
<text x="208.3" y="63.9">100nF</text>
<text x="208.3" y="65.2">±10%</text>
<text x="223.5" y="65.2">RGB</text>
<text x="236.2" y="63.9">100nF</text>
<text x="236.2" y="65.2">±10%</text>
<text x="251.5" y="65.2">RGB</text>
<text x="264.2" y="63.9">100nF</text>
<text x="264.2" y="65.2">±10%</text>
<text x="63.5" y="67.7">24-TSSOP</text>
<text x="63.5" y="66.4">35 mA</text>
<text x="114.3" y="66.4">24-TSSOP</text>
<text x="134.2" y="69">LED PWM Driver</text>
<text x="137.6" y="71.5">24-TSSOP</text>
<text x="139" y="70.2">35 mA</text>
<text x="149.7" y="66.4">GPIO</text>
<text x="150" y="67.7">3228</text>
<text x="170.2" y="66.4">50V</text>
<text x="170.2" y="67.7">X7R</text>
<text x="170.2" y="69">0402</text>
<text x="195.6" y="67.7">2.5x1.0x1.0 mm</text>
<text x="195.6" y="66.4">GPIO</text>
<text x="208.3" y="66.4">50V</text>
<text x="208.3" y="67.7">X7R</text>
<text x="208.3" y="69">0402</text>
<text x="223.5" y="67.7">2.5x1.0x1.0 mm</text>
<text x="223.5" y="66.4">GPIO</text>
<text x="236.2" y="66.4">50V</text>
<text x="236.2" y="67.7">X7R</text>
<text x="236.2" y="69">0402</text>
<text x="251.5" y="67.7">2.5x1.0x1.0 mm</text>
<text x="251.5" y="66.4">GPIO</text>
<text x="264.2" y="66.4">50V</text>
<text x="264.2" y="67.7">X7R</text>
<text x="264.2" y="69">0402</text>
<text x="35.6" y="86.8">1µF</text>
<text x="35.6" y="89.3">50V</text>
<text x="35.6" y="88">±10%</text>
<text x="43.2" y="89.3">50V</text>
<text x="43.2" y="86.8">100nF</text>
<text x="43.2" y="88">±10%</text>
<text x="50.8" y="86.8">1µF</text>
<text x="50.8" y="89.3">50V</text>
<text x="50.8" y="88">±10%</text>
<text x="35.6" y="90.6">X7R</text>
<text x="35.6" y="91.8">0603</text>
<text x="43.2" y="90.6">X7R</text>
<text x="43.2" y="91.8">0402</text>
<text x="50.8" y="90.6">X7R</text>
<text x="50.8" y="91.8">0603</text>
<text x="92.7" y="91.8">10kΩ</text>
<text x="92.7" y="93.1">±1%</text>
<text x="92.7" y="95.6">0402</text>
<text x="92.7" y="94.4">100mW</text>
<text x="107.9" y="91.8">10kΩ</text>
<text x="107.9" y="93.1">±1%</text>
<text x="107.9" y="95.6">0402</text>
<text x="107.9" y="94.4">100mW</text>
<text x="182.7" y="109.6">GPIO</text>
<text x="183.1" y="108.3">3228</text>
<text x="183.2" y="110.9">RGB</text>
<text x="210.6" y="109.6">GPIO</text>
<text x="211" y="108.3">3228</text>
<text x="211.2" y="110.9">RGB</text>
<text x="238.6" y="109.6">GPIO</text>
<text x="238.9" y="108.3">3228</text>
<text x="239.1" y="110.9">RGB</text>
<text x="194.1" y="124.9">100nF</text>
<text x="222.1" y="124.9">100nF</text>
<text x="250" y="124.9">100nF</text>
<text x="179.1" y="126.1">0Ω</text>
<text x="179.1" y="127.4">±1%</text>
<text x="179.1" y="129.9">0402</text>
<text x="179.1" y="128.7">100mW</text>
<text x="194.3" y="126.1">±10%</text>
<text x="194.4" y="129.9">0402</text>
<text x="194.6" y="127.4">50V</text>
<text x="194.6" y="128.7">X7R</text>
<text x="222.2" y="126.1">±10%</text>
<text x="222.3" y="129.9">0402</text>
<text x="222.6" y="127.4">50V</text>
<text x="222.6" y="128.7">X7R</text>
<text x="250.2" y="126.1">±10%</text>
<text x="250.3" y="129.9">0402</text>
<text x="250.5" y="127.4">50V</text>
<text x="250.5" y="128.7">X7R</text>
</g>
</svg>
